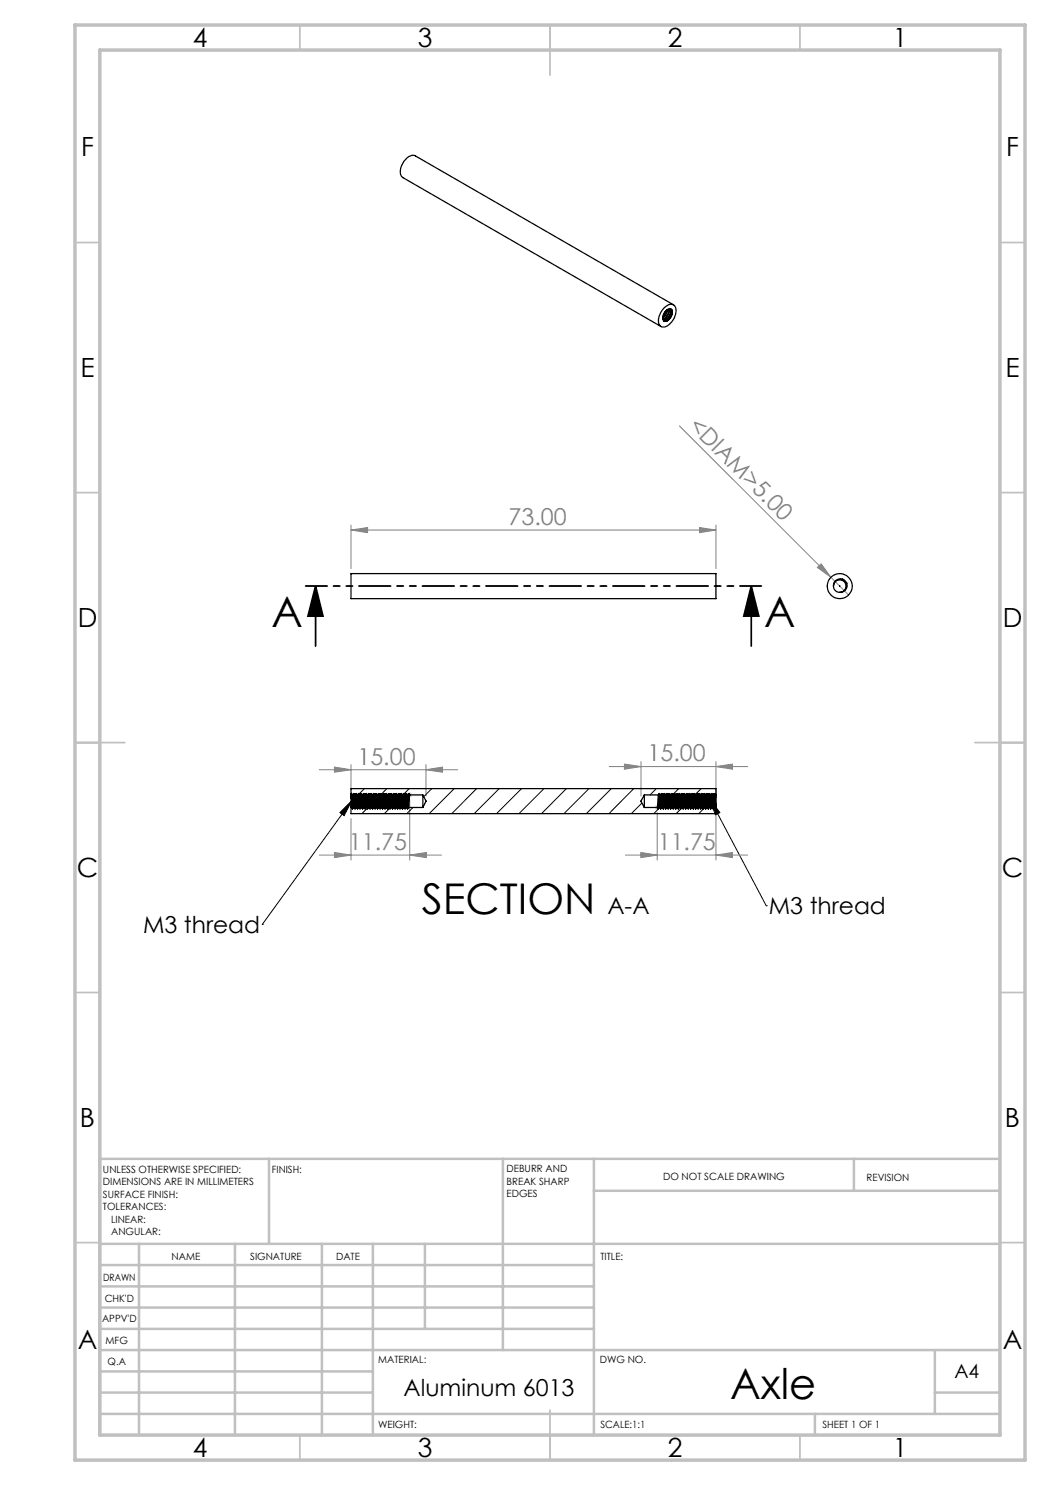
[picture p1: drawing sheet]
<svg xmlns="http://www.w3.org/2000/svg" width="210mm" height="297mm" viewBox="0 0 210 297" stroke-linecap="round" stroke-linejoin="round" font-family="sans-serif">
<path d="M142 159.8l2 2.7-.9 .5zM142 159.8l11.2 21.3M70.3 160.2l-1.5 2.9-.8-.6zM70.3 160.2l-17.8 24.7M52.5 184.9h.1M153.2 181.1h.1" fill="none" stroke="#000" stroke-width=".2"/>
<path d="M63.1 117.2l1.5 6h-3zM63.1 117.2v12M150.2 117.2l1.6 6h-3zM150.2 117.2v12" fill="none" stroke="#000" stroke-width=".35"/>
<g fill="none" stroke="#808080" stroke-width=".2">
<path d="M135.9 85.2l33.8 33.8M70.2 106l3.3-.5v1zM70.2 105v8.7M70.2 106h73M139.9 105.5l3.3 .5-3.3 .5zM143.2 105v8.7M163.5 113.5l.7-.7 2 2.7zM63.9 153.9h27.6M66.9 153.4l3.3 .5-3.3 .5zM70.2 152.9v4.9M82 160v12M85.2 153.9l3.3-.5v1z"/>
<path d="M85.2 152.9v6.3M121.8 153.3h27.7M124.9 152.8l3.3 .5-3.3 .5zM128.2 152.3v6.9M143.2 153.3l3.3-.5v1zM143.2 152.3v19.7M63.9 171h24.4M66.9 170.5l3.3 .5-3.3 .5zM70.2 163.7v8.3M82 171l3.3-.5v1zM125.1 171h24.4M128.2 170.5l3.2 .5-3.2 .5z"/>
<path d="M131.4 162.5v9.5M143.2 171l3.3-.5v1z"/>
</g>
<path d="M81.5 159h.9M81.6 158.6l.7 .7M82 158.5v1M82.3 158.6l-.7 .7M131 161.5h.9M131.1 161.1l.7 .8M131.4 161v1M131.8 161.1l-.7 .8" fill="none" stroke="#c0c0c0" stroke-width=".2"/>
<path d="M152.3 117.2h-91.2" fill="none" stroke="#000" stroke-width=".35" stroke-dasharray="6.3 1.3 1.3 1.3 1.3 1.3" stroke-dashoffset="2"/>
<g fill="none" stroke="#c0c0c0" stroke-width=".35">
<path d="M60 5v5M110 5v10M160 5v5M15 48.5h5M200 48.5h5M15 98.5h5M200 98.5h5M15 148.5h10M195 148.5h10M15 198.5h5M200 198.5h5M15 248.5h5"/>
<path d="M200 248.5h5M60 287v5M110 282v10M160 287v5"/>
</g>
<g fill="none" stroke="#c0c0c0" stroke-width=".5">
<path d="M53.8 231.8v17M100.6 231.8v38.2M118.8 231.8v55.2M118.8 238.2h81.2M170.8 231.8v6.4M200 231.8h-180v55.2M20 248.8h180M20 257.3h98.8M20 253h98.8M27.8 248.8v38.2M47 248.8v38.2M64.4 248.8v38.2"/>
<path d="M74.6 248.8v38.2M85 248.8v17M20 265.8h98.8M20 261.5h98.8M20 278.5h54.6M20 274.3h54.6M20 270h180M187 278.5h13M187 270v12.8M20 282.8h180M163 282.8v4.2"/>
</g>
<path d="M15 5h190v287h-190zM20 10h180v277h-180z" fill="none" stroke="#c0c0c0" stroke-width=".7"/>
<g fill="#000">
<path d="M150.2 117.2l1.6 6h-3zM63.1 117.2l1.5 6h-3z"/>
<path d="M70.3 160.2l-1.5 2.9-.8-.6zM142 159.8l2 2.7-.9 .5z"/>
</g>
<g fill="#808080">
<path d="M163.5 113.5l.7-.7 2 2.7z"/>
<path d="M82 171l3.3-.5v1zM66.9 170.5l3.3 .5-3.3 .5z"/>
<path d="M128.2 170.5l3.2 .5-3.2 .5zM143.2 171l3.3-.5v1z"/>
<path d="M139.9 105.5l3.3 .5-3.3 .5zM70.2 106l3.3-.5v1zM85.2 153.9l3.3-.5v1zM66.9 153.4l3.3 .5-3.3 .5z"/>
<path d="M124.9 152.8l3.3 .5-3.3 .5zM143.2 153.3l3.3-.5v1z"/>
</g>
<g fill="none" stroke="#000" stroke-width=".25">
<path d="M132.6 63l.5-.7a.59 .59 0 0 1 1-.2 1.61 1.61 0 0 1-1.4 2M132.7 61.7a1.68 1.68 0 0 1 2.1-.7 2.72 2.72 0 0 1-.6 3.6 1.38 1.38 0 0 1-2.4 .3 3.3 3.3 0 0 1 .9-3.2zM133.2 62.2l.3-.3a.58 .58 0 0 1 .9 .2 1.76 1.76 0 0 1-1.6 2.1 1.51 1.51 0 0 1 .4-2zM133.3 62.1l-.3 .8-.4 .5M133.5 62l-.4 1-.5 .5M133.5 64.2h-.7M133.7 61.9a1.75 1.75 0 0 1-1.1 1.9M133.7 61.9a1.65 1.65 0 0 1-1.1 2M133.8 61.9a1.41 1.41 0 0 1-.7 2.1l-.4 .1M134.2 61.8a1.69 1.69 0 0 1-.6 2.3M134.7 61l-51.6-29.8a1.95 1.95 0 0 0-2.2 1 2.94 2.94 0 0 0-.6 3.1l51.9 30M70.2 114.7h73v5h-73z"/>
<path d="M166.7 117.2a1.36 1.36 0 0 1 1.3-1.5 1.36 1.36 0 0 1 1.4 1.4 1.36 1.36 0 0 1-1.4 1.4M166.7 117.2a1.25 1.25 0 0 1 1.2-1.2 1.25 1.25 0 0 1 1.3 1.2 1.25 1.25 0 0 1-1.2 1.3M166.7 117.2a1.26 1.26 0 0 0 1.3 1.3M167.9 117.2h.1M70.2 159.7v1.8M70.2 158.8v.9M70.2 158.8v-1.1h73v1.3M70.2 158.7h.1M70.2 158.7v.1M70.3 158.7l.1 .3M70.3 158.7l-.1 1M70.4 159l-.2 2.5"/>
<path d="M70.6 159l-.3 2.5M70.7 158.7h.1M70.7 158.7l-.3 .3M70.7 158.7l-.2 3M70.8 158.7l.1 .3M70.8 158.7l-.2 3M70.9 159l-.2 2.5M70.9 159h.2M71 159l-.2 2.5M71.1 159h.1M71.2 158.7h.1M71.2 158.7l-.1 .3"/>
<path d="M71.2 158.7l-.2 3M71.3 158.7l.1 .3M71.3 158.7l-.3 3M71.4 159l-.2 2.5M71.4 159h.2M71.5 159l-.2 2.5M71.6 159h.1M71.7 158.7h.1M71.7 158.7l-.1 .3M71.7 158.7l-.2 3M71.8 158.7l.2 .3M71.8 158.7l-.2 3"/>
<path d="M72 159l-.3 2.5M72 159h.1M72.1 159h.1M72.1 159l-.3 2.5M72.2 158.7l-.2 3M72.3 158.7l.2 .3M72.3 158.7l-.2 .3M72.3 158.7l-.2 3M72.5 159l-.3 2.5M72.5 159h.1M72.6 159h.1M72.6 159l-.3 2.5"/>
<path d="M72.7 158.7h.1M72.7 158.7l-.1 .3M72.7 158.7l-.2 3M72.8 158.7l.2 .3M72.8 158.7l-.2 3M73 159l-.3 2.5M73 159h.1M73.1 159h.1M73.1 159l-.3 2.5M73.2 158.7h.1M73.2 158.7l-.1 .3M73.2 158.7l-.2 3"/>
<path d="M73.3 158.7l.1 .3M73.3 158.7l-.2 3M73.4 159l-.2 2.5M73.6 159l-.3 2.5M73.7 158.7h.1M73.7 158.7l-.3 .3M73.7 158.7l-.2 3M73.8 158.7l.1 .3M73.8 158.7l-.2 3M73.9 159l-.2 2.5M73.9 159h.2M74 159l-.2 2.5"/>
<path d="M74.1 159h.1M74.2 158.7h.1M74.2 158.7l-.1 .3M74.2 158.7l-.2 3M74.3 158.7l.1 .3M74.3 158.7l-.3 3M74.4 159l-.2 2.5M74.4 159h.2M74.5 159l-.2 2.5M74.6 159h.1M74.7 158.7h.1M74.7 158.7l-.1 .3"/>
<path d="M74.7 158.7l-.2 3M74.8 158.7l.2 .3M74.8 158.7l-.2 3M75 159l-.3 2.5M75 159h.1M75.1 159h.1M75.1 159l-.3 2.5M75.2 158.7l-.2 3M75.3 158.7l.2 .3M75.3 158.7l-.2 .3M75.3 158.7l-.2 3M75.5 159l-.3 2.5"/>
<path d="M75.5 159h.1M75.6 159h.1M75.6 159l-.3 2.5M75.7 158.7h.1M75.7 158.7l-.1 .3M75.7 158.7l-.2 3M75.8 158.7l.2 .3M75.8 158.7l-.2 3M76 159l-.3 2.5M76.1 159l-.3 2.5M76.2 158.7h.1M76.2 158.7l-.2 .3"/>
<path d="M76.2 158.7l-.2 3M76.3 158.7l.1 .3M76.3 158.7l-.2 3M76.4 159l-.2 2.5M76.6 159l-.3 2.5M76.7 158.7h.1M76.7 158.7l-.3 .3M76.7 158.7l-.2 3M76.8 158.7l.1 .3M76.8 158.7l-.2 3M76.9 159l-.2 2.5M76.9 159h.2"/>
<path d="M77 159l-.2 2.5M77.1 159h.1M77.2 158.7h.1M77.2 158.7l-.1 .3M77.2 158.7l-.2 3M77.3 158.7l.1 .3M77.3 158.7l-.3 3M77.4 159l-.2 2.5M77.4 159h.2M77.5 159l-.2 2.5M77.6 159h.1M77.7 158.7h.1"/>
<path d="M77.7 158.7l-.1 .3M77.7 158.7l-.2 3M77.8 158.7l.2 .3M77.8 158.7l-.2 3M78 159l-.3 2.5M78 159h.1M78.1 159h.1M78.1 159l-.3 2.5M78.2 158.7l-.2 3M78.3 158.7l.2 .3M78.3 158.7l-.2 .3M78.3 158.7l-.2 3"/>
<path d="M78.5 159l-.3 2.5M78.5 159h.1M78.6 159h.1M78.6 159l-.3 2.5M78.7 158.7h.1M78.7 158.7l-.1 .3M78.7 158.7l-.2 3M78.8 158.7l.2 .3M78.8 158.7l-.2 3M79 159l-.3 2.5M79.1 159l-.3 2.5M79.2 158.7h.1"/>
<path d="M79.2 158.7l-.2 .3M79.2 158.7l-.2 3M79.3 158.7l.1 .3M79.3 158.7l-.2 3M79.4 159l-.2 2.5M79.4 159h.2M79.6 159l-.3 2.5M79.6 159h.1M79.7 158.7h.1M79.7 158.7l-.1 .3M79.7 158.7l-.2 3M79.8 158.7l.1 .3"/>
<path d="M79.8 158.7l-.2 3M79.9 159l-.2 2.5M79.9 159h.2M80 159l-.2 2.5M80.1 159h.1M80.2 158.7h.1M80.2 158.7l-.1 .3M80.2 158.7l-.2 3M80.3 158.7l.2 .3M80.3 158.7l-.2 3M80.5 159l-.3 2.5M80.5 159h.1"/>
<path d="M80.6 159h.1M80.6 159l-.3 2.5M80.7 158.7l-.2 3M80.8 158.7l.2 .3M80.8 158.7l-.2 .3M80.8 158.7l-.2 3M81 159l-.3 2.5M81 159h.1M81.1 159h.1M81.1 159l-.3 2.5M81.2 158.7h.1M81.2 158.7l-.1 .3"/>
<path d="M81.2 158.7l-.2 3M81.3 158.7l.2 .3M81.3 158.7l-.2 3M81.5 159l-.3 2.5M81.5 159h.1M81.6 159h.1M81.6 159l-.3 2.5M81.7 158.7h.1M81.7 158.7l-.1 .3M81.7 158.7l-.2 3M81.8 158.7l.2 .3M81.8 158.7l-.2 3"/>
<path d="M82 159l-.3 2.5M82 159h2.6M84.6 159v2.5M84.6 159l.6 1.2-.6 1.3M128.9 159v2.5M128.9 159h2.8M128.9 159l-.7 1.2 .7 1.3M131.7 159l-.3 2.5M131.8 158.7l-.2 3M131.9 158.7l.2 .3M131.9 158.7l-.2 .3M131.9 158.7l-.2 3"/>
<path d="M132.1 159l-.3 2.5M132.1 159h.1M132.2 159l-.3 2.5M132.3 158.7l-.2 3M132.4 158.7l.2 .3M132.4 158.7l-.2 .3M132.4 158.7l-.2 3M132.6 159l-.3 2.5M132.6 159h.1M132.7 159l-.2 2.5M132.9 158.7l-.3 3M132.9 158.7l.2 .3"/>
<path d="M132.9 158.7l-.2 .3M132.9 158.7l-.2 3M133.1 159l-.2 2.4M133.1 159h.1M133.2 159l-.2 2.5M133.3 158.7l-.2 3M133.4 158.7l.2 .3M133.4 158.7l-.2 .3M133.4 158.7l-.2 3M133.6 159l-.3 2.5M133.6 159h.1M133.7 159l-.2 2.5"/>
<path d="M133.8 158.7l-.2 3M133.9 158.7l.2 .3M133.9 158.7l-.2 .3M133.9 158.7l-.2 3M134.1 159l-.3 2.5M134.1 159h.1M134.2 159l-.3 2.5M134.3 158.7l-.2 3M134.4 158.7l.2 .3M134.4 158.7l-.2 .3M134.4 158.7l-.2 3M134.6 159l-.3 2.5"/>
<path d="M134.6 159h.1M134.7 159l-.3 2.5M134.8 158.7l-.2 3M134.9 158.7l.2 .3M134.9 158.7l-.2 .3M134.9 158.7l-.2 3M135.1 159l-.3 2.5M135.1 159h.1M135.2 159l-.3 2.5M135.3 158.7l-.2 3M135.4 158.7l.2 .3M135.4 158.7l-.2 .3"/>
<path d="M135.4 158.7l-.2 3M135.6 159l-.3 2.5M135.6 159h.1M135.7 159l-.2 2.5M135.9 158.7l-.3 3M135.9 158.7l.2 .3M135.9 158.7l-.2 .3M135.9 158.7l-.2 3M136.1 159l-.2 2.4M136.1 159h.1M136.2 159l-.2 2.5M136.3 158.7l-.2 3"/>
<path d="M136.4 158.7l.2 .3M136.4 158.7l-.2 .3M136.4 158.7l-.2 3M136.6 159l-.3 2.5M136.6 159h.1M136.7 159l-.2 2.5M136.8 158.7l-.2 3M136.9 158.7l.2 .3M136.9 158.7l-.2 .3M136.9 158.7l-.2 3M137.1 159l-.3 2.5M137.1 159h.1"/>
<path d="M137.2 159l-.3 2.5M137.3 158.7l-.2 3M137.4 158.7l.2 .3M137.4 158.7l-.2 .3M137.4 158.7l-.2 3M137.6 159l-.3 2.5M137.6 159h.1M137.7 159l-.3 2.5M137.8 158.7l-.2 3M137.9 158.7l.2 .3M137.9 158.7l-.2 .3M137.9 158.7l-.2 3"/>
<path d="M138.1 159l-.3 2.5M138.1 159h.1M138.2 159l-.3 2.5M138.3 158.7l-.2 3M138.4 158.7l.2 .3M138.4 158.7l-.2 .3M138.4 158.7l-.2 3M138.6 159l-.2 2.4M138.6 159h.1M138.7 159l-.2 2.5M138.9 158.7l-.3 3M138.9 158.7l.2 .3"/>
<path d="M138.9 158.7l-.2 .3M138.9 158.7l-.2 3M139.1 159l-.2 2.4M139.1 159h.1M139.2 159l-.2 2.5M139.3 158.7l-.2 3M139.4 158.7l.2 .3M139.4 158.7l-.2 .3M139.4 158.7l-.2 3M139.6 159l-.3 2.5M139.6 159h.1M139.7 159l-.2 2.5"/>
<path d="M139.8 158.7l-.2 3M139.9 158.7l.2 .3M139.9 158.7l-.2 .3M139.9 158.7l-.2 3M140.1 159l-.3 2.5M140.1 159h.1M140.2 159l-.3 2.5M140.3 158.7l-.2 3M140.4 158.7l.2 .3M140.4 158.7l-.2 .3M140.4 158.7l-.2 3M140.6 159l-.3 2.5"/>
<path d="M140.6 159h.1M140.7 159l-.3 2.5M140.8 158.7l-.2 3M140.9 158.7l.2 .3M140.9 158.7l-.2 .3M140.9 158.7l-.2 3M141.1 159l-.3 2.5M141.1 159h.1M141.2 159l-.3 2.5M141.4 158.7l-.3 3M141.4 158.7l.2 .3M141.4 158.7l-.2 .3"/>
<path d="M141.4 158.7l-.2 3M141.6 159l-.2 2.4M141.6 159h.1M141.7 159l-.2 2.5M141.9 158.7l-.3 3M141.9 158.7l.2 .3M141.9 158.7l-.2 .3M141.9 158.7l-.2 3M142.1 159l-.3 2.5M142.1 159h.1M142.2 159l-.2 2.5M142.3 158.7l-.2 3"/>
<path d="M142.4 158.7l.2 .3M142.4 158.7l-.2 .3M142.4 158.7l-.2 3M142.6 159l-.3 2.5M142.6 159h.1M142.7 159l-.2 2.5M142.8 158.7l-.2 3M142.9 158.7l.2 .3M142.9 158.7l-.2 .3M142.9 158.7l-.2 3M143.1 159l-.3 2.5M143.1 159h.1"/>
<path d="M143.2 159l-.3 2.5M143.2 159v1.8M70.2 161.5h.1M70.2 161.5v1.2h73v-1.1M70.3 161.5l.2 .2M70.7 161.5l-.2 .2M70.7 161.5h.1M70.8 161.5l.2 .2M71.2 161.5l-.2 .2M71.2 161.5h.1M71.3 161.5l.2 .2M71.7 161.5l-.2 .2"/>
<path d="M71.7 161.5h.1M71.8 161.5l.2 .2M72.2 161.5l-.2 .2M72.2 161.5h.1M72.3 161.5l.2 .2M72.7 161.5l-.2 .2M72.7 161.5h.1M72.8 161.5l.2 .2M73.2 161.5l-.2 .2M73.2 161.5h.1M73.3 161.5l.2 .2M73.7 161.5l-.2 .2"/>
<path d="M73.7 161.5h.1M73.8 161.5l.2 .2M74.2 161.5l-.2 .2M74.2 161.5h.1M74.3 161.5l.2 .2M74.7 161.5l-.2 .2M74.7 161.5h.1M74.8 161.5l.2 .2M75.2 161.5l-.2 .2M75.2 161.5h.1M75.3 161.5l.2 .2M75.7 161.5l-.2 .2"/>
<path d="M75.7 161.5h.1M75.8 161.5l.2 .2M76.2 161.5l-.2 .2M76.2 161.5h.1M76.3 161.5l.2 .2M76.7 161.5l-.2 .2M76.7 161.5h.1M76.8 161.5l.2 .2M77.2 161.5l-.2 .2M77.2 161.5h.1M77.3 161.5l.2 .2M77.7 161.5l-.2 .2"/>
<path d="M77.7 161.5h.1M77.8 161.5l.2 .2M78.2 161.5l-.2 .2M78.2 161.5h.1M78.3 161.5l.2 .2M78.7 161.5l-.2 .2M78.7 161.5h.1M78.8 161.5l.2 .2M79.2 161.5l-.2 .2M79.2 161.5h.1M79.3 161.5l.2 .2M79.7 161.5l-.2 .2"/>
<path d="M79.7 161.5h.1M79.8 161.5l.2 .2M80.2 161.5l-.2 .2M80.2 161.5h.1M80.3 161.5l.2 .2M80.7 161.5l-.2 .2M80.7 161.5h.1M80.8 161.5l.2 .2M81.2 161.5l-.2 .2M81.2 161.5h.1M81.3 161.5l.2 .2M81.7 161.5l-.2 .2"/>
<path d="M81.7 161.5h2.9M128.9 161.5h2.5M131.4 161.5l.2 .2M131.8 161.5l-.2 .2M131.8 161.5h.1M131.9 161.5l.2 .2M132.1 161.7h.1M132.3 161.5l-.1 .2M132.3 161.5h.2M132.5 161.5l.1 .2M132.6 161.7h.1M132.8 161.5l-.1 .2"/>
<path d="M132.8 161.5h.2M132.8 161.5h.1M133 161.5l.1 .2M133.1 161.7h.1M133.3 161.5l-.1 .2M133.3 161.5h.2M133.5 161.5l.1 .2M133.6 161.7h.1M133.8 161.5l-.1 .2M133.8 161.5h.1M133.9 161.5l.2 .2M134.1 161.7h.1"/>
<path d="M134.3 161.5l-.1 .2M134.3 161.5h.1M134.4 161.5l.2 .2M134.8 161.5l-.2 .2M134.8 161.5h.1M134.9 161.5l.2 .2M135.1 161.7h.1M135.3 161.5l-.1 .2M135.3 161.5h.2M135.5 161.5l.1 .2M135.6 161.7h.1M135.8 161.5l-.1 .2"/>
<path d="M135.8 161.5h.2M135.8 161.5h.1M136 161.5l.1 .2M136.1 161.7h.1M136.3 161.5l-.1 .2M136.3 161.5h.2M136.5 161.5l.1 .2M136.6 161.7h.1M136.8 161.5l-.1 .2M136.8 161.5h.1M136.9 161.5l.2 .2M137.1 161.7h.1"/>
<path d="M137.3 161.5l-.1 .2M137.3 161.5h.1M137.4 161.5l.2 .2M137.8 161.5l-.2 .2M137.8 161.5h.1M137.9 161.5l.2 .2M138.1 161.7h.1M138.3 161.5l-.1 .2M138.3 161.5h.2M138.3 161.5h.1M138.5 161.5l.1 .2M138.6 161.7h.1"/>
<path d="M138.8 161.5l-.1 .2M138.8 161.5h.2M138.8 161.5h.1M139 161.5l.1 .2M139.1 161.7h.1M139.3 161.5l-.1 .2M139.3 161.5h.2M139.5 161.5l.1 .2M139.6 161.7h.1M139.8 161.5l-.1 .2M139.8 161.5h.1M139.9 161.5l.2 .2"/>
<path d="M140.3 161.5l-.2 .2M140.3 161.5h.1M140.4 161.5l.2 .2M140.6 161.7h.1M140.8 161.5l-.1 .2M140.8 161.5h.1M140.9 161.5l.2 .2M141.1 161.7h.1M141.3 161.5l-.1 .2M141.3 161.5h.2M141.3 161.5h.1M141.5 161.5l.1 .2"/>
<path d="M141.6 161.7h.1M141.8 161.5l-.1 .2M141.8 161.5h.2M142 161.5l.1 .2M142.1 161.7h.1M142.3 161.5l-.1 .2M142.3 161.5h.2M142.5 161.5l.1 .2M142.6 161.7h.1M142.8 161.5l-.1 .2M142.8 161.5h.1M142.9 161.5l.2 .2"/>
<path d="M143.2 161.7h-.1M143.2 160.8l-.1 .9M143.2 161.6v.1M143.2 160.8v.8"/>
<circle cx="167.9" cy="117.2" r="2.5"/>
</g>
<g fill="none" stroke="#000" stroke-width=".2">
<path d="M72.9 157.7l-1.1 1.1M77.4 157.7l-1.1 1.1M81.8 157.7l-1 1M86.4 157.7l-1.7 1.6M90.8 157.7l-5 5M95.3 157.7l-5 5M99.8 157.7l-5 5M104.3 157.7l-5 5M108.8 157.7l-5 5M113.3 157.7l-5 5M117.8 157.7l-5 5M122.3 157.7l-5 5"/>
<path d="M126.8 157.7l-5 5M131.3 157.7l-1.3 1.3M135.7 157.7l-1.2 1.2M140.2 157.7l-1.2 1.2M73.4 161.7l-1 1M77.9 161.7l-1 1M82.6 161.5l-1.2 1.2M128.4 160.6l-2.1 2.1M132 161.5l-1.3 1.2M136.5 161.5l-1.3 1.2M141 161.5l-1.3 1.2"/>
</g>
<g font-size="8.5">
<text x="54.3" y="125.5">A</text>
<text x="152.8" y="125.5">A</text>
<text x="84.4" y="182.8">SECTION</text>
<text x="146" y="279.7">Axle</text>
</g>
<g font-size="5.3">
<text x="38.5" y="9.5">4</text>
<text x="83.5" y="9.5">3</text>
<text x="133.6" y="9.5">2</text>
<text x="178.6" y="9.5">1</text>
<text x="16.2" y="31.3">F</text>
<text x="201.2" y="31.3">F</text>
<text x="16.1" y="75.5">E</text>
<text x="201.1" y="75.5">E</text>
<text x="15.5" y="125.5">D</text>
<text x="200.5" y="125.5">D</text>
<text x="15.4" y="175.5">C</text>
<text x="200.4" y="175.5">C</text>
<text x="16" y="225.5">B</text>
<text x="201" y="225.5">B</text>
<text x="15.5" y="269.8">A</text>
<text x="200.5" y="269.8">A</text>
<text x="38.5" y="291.5">4</text>
<text x="83.5" y="291.5">3</text>
<text x="133.6" y="291.5">2</text>
<text x="178.6" y="291.5">1</text>
</g>
<g font-size="4.7" fill="#808080">
<text x="137.5" y="85.4" transform="rotate(45 137.5 85.4)">&lt;DIAM&gt;5.00</text>
<text x="101.7" y="105">73.00</text>
<text x="71.5" y="152.9">15.00</text>
<text x="129.5" y="152.3">15.00</text>
<text x="69.8" y="170">11.75</text>
<text x="131.5" y="170">11.75</text>
</g>
<g font-size="4.7">
<text x="121.5" y="182.8">A-A</text>
<text x="153.8" y="182.8">M3 thread</text>
<text x="28.6" y="186.6">M3 thread</text>
<text x="80.7" y="279.1">Aluminum 6013</text>
</g>
<text font-size="3.9" x="190.9" y="275.5">A4</text>
<g font-size="2">
<text x="20.6" y="234.6">UNLESS OTHERWISE SPECIFIED:</text>
<text x="20.6" y="237.1">DIMENSIONS ARE IN MILLIMETERS</text>
<text x="20.6" y="239.6">SURFACE FINISH:</text>
<text x="54.4" y="234.6">FINISH:</text>
<text x="101.3" y="234.5">DEBURR AND</text>
<text x="101.3" y="237">BREAK SHARP</text>
<text x="101.3" y="239.5">EDGES</text>
<text x="132.6" y="236">DO NOT SCALE DRAWING</text>
<text x="173.3" y="236.2">REVISION</text>
<text x="20.6" y="242.1">TOLERANCES:</text>
<text x="22.2" y="244.6">LINEAR:</text>
<text x="22.2" y="247.1">ANGULAR:</text>
<text x="34.3" y="252">NAME</text>
<text x="50" y="251.9">SIGNATURE</text>
<text x="67.2" y="251.9">DATE</text>
<text x="120.1" y="251.9">TITLE:</text>
<text x="20.6" y="256.1">DRAWN</text>
<text x="20.9" y="260.3">CHK'D</text>
<text x="20.4" y="264.4">APPV'D</text>
<text x="21.1" y="268.8">MFG</text>
<text x="21.5" y="273">Q.A</text>
<text x="75.6" y="272.5">MATERIAL:</text>
<text x="120" y="272.5">DWG NO.</text>
<text x="75.6" y="285.5">WEIGHT:</text>
<text x="120.1" y="285.6">SCALE:1:1</text>
<text x="164.5" y="285.6">SHEET 1 OF 1</text>
</g>
</svg>
